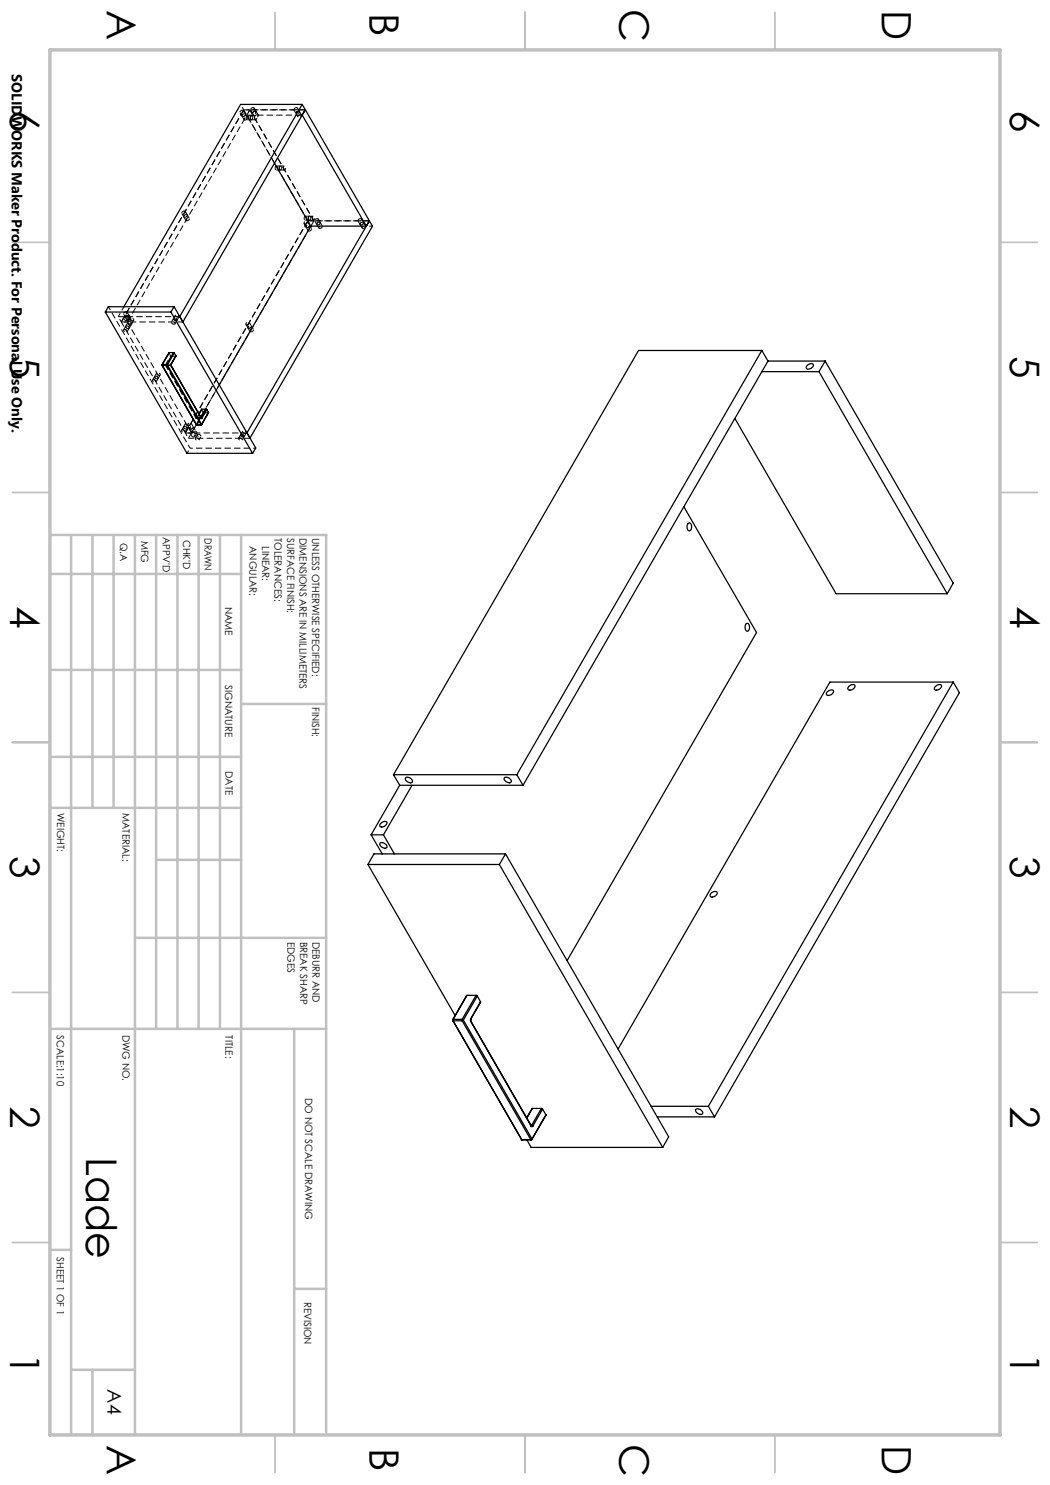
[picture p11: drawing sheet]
<svg xmlns="http://www.w3.org/2000/svg" width="210mm" height="297mm" viewBox="0 0 210 297" stroke-linecap="round" stroke-linejoin="round" font-family="sans-serif">
<g fill="none" stroke="#000" stroke-width=".2" stroke-dasharray="1.3 .6" stroke-dashoffset=".6" stroke-linecap="butt">
<path d="M48.5 22a.35 .35 0 0 1 0 .6 .35 .35 0 0 1-.5-.1 .47 .47 0 0 1 .5-.5M48.6 23.3a.31 .31 0 0 0 .4-.1 .31 .31 0 0 0-.1-.5 .31 .31 0 0 0-.5 .2 .31 .31 0 0 0 .2 .4M48.7 22l-.6-1.1M48.9 22.7a.35 .35 0 0 1 0 .6 .35 .35 0 0 1-.5-.1 .47 .47 0 0 1 .5-.5M49 24a.31 .31 0 0 0 .4-.1 .31 .31 0 0 0-.1-.4 .31 .31 0 0 0-.5 .1 .31 .31 0 0 0 .2 .4M49.3 23.3a.31 .31 0 0 0-.1 .4 .31 .31 0 0 0 .4 .1 .31 .31 0 0 0 .1-.4 .31 .31 0 0 0-.4-.1M50 22h-1.3M50 22l-.6 1M50.1 23.3a.31 .31 0 0 0-.1 .4 .31 .31 0 0 0 .5 .1 .31 .31 0 0 0 .1-.4 .31 .31 0 0 0-.5-.1M50.1 23.8a.31 .31 0 0 1-.1-.4 .31 .31 0 0 1 .5-.1 .31 .31 0 0 1 .1 .5 .31 .31 0 0 1-.5 0M50.6 21.5a.35 .35 0 0 1 .1 .5 .35 .35 0 0 1-.6 0 .47 .47 0 0 1 .5-.5M50.9 23.8a.31 .31 0 0 1-.1-.4 .31 .31 0 0 1 .5-.1 .31 .31 0 0 1 .1 .5 .31 .31 0 0 1-.5 0"/>
<path d="M51.1 22.2a.35 .35 0 0 1 0 .5 .35 .35 0 0 1-.6 0 .47 .47 0 0 1 .6-.5M51.5 22.9a.35 .35 0 0 1 0 .5 .35 .35 0 0 1-.5 0 .47 .47 0 0 1 .5-.5M55.1 33.3a.31 .31 0 0 0-.1 .5 .31 .31 0 0 0 .4 0 .31 .31 0 0 0 .1-.4 .31 .31 0 0 0-.4-.1M55.9 33.3a.31 .31 0 0 0-.1 .5 .31 .31 0 0 0 .5 0 .31 .31 0 0 0 0-.4 .31 .31 0 0 0-.4-.1M55.9 33.9a.31 .31 0 0 1-.1-.5 .31 .31 0 0 1 .5 0 .31 .31 0 0 1 0 .4 .31 .31 0 0 1-.4 .1M56.7 33.9a.31 .31 0 0 1-.1-.5 .31 .31 0 0 1 .5 0 .31 .31 0 0 1 .1 .4 .31 .31 0 0 1-.5 .1M59.3 21.5a.35 .35 0 0 1 0 .5 .35 .35 0 0 1-.5 0 .47 .47 0 0 1 .5-.5M59.7 22.2a.35 .35 0 0 1 0 .5 .35 .35 0 0 1-.5 0 .47 .47 0 0 1 .5-.5M60.1 22.9a.35 .35 0 0 1 0 .5 .35 .35 0 0 1-.5 0 .47 .47 0 0 1 .5-.5M36.9 42.2a.35 .35 0 0 1 0 .5 .35 .35 0 0 1-.5 0 .47 .47 0 0 1 .5-.5M37 43.5a.31 .31 0 0 0 .4-.2 .31 .31 0 0 0-.2-.4 .31 .31 0 0 0-.4 .1 .31 .31 0 0 0 .2 .5M37.3 42.9a.35 .35 0 0 1 0 .5 .35 .35 0 0 1-.5 0 .47 .47 0 0 1 .5-.5"/>
<path d="M37.4 44.2a.31 .31 0 0 0 .4-.2 .31 .31 0 0 0-.2-.4 .31 .31 0 0 0-.4 .2 .31 .31 0 0 0 .2 .4M60.9 43.4a.31 .31 0 0 0-.1 .4 .31 .31 0 0 0 .4 .1 .31 .31 0 0 0 .1-.5 .31 .31 0 0 0-.4 0M61 44.8a.31 .31 0 0 0 .4-.1 .31 .31 0 0 0-.1-.5 .31 .31 0 0 0-.4 .2 .31 .31 0 0 0 .1 .4M61.4 45.5a.31 .31 0 0 0 .4-.1 .31 .31 0 0 0-.1-.4 .31 .31 0 0 0-.4 .1 .31 .31 0 0 0 .1 .4M61.6 44.2l.6 1M61.7 43.4a.31 .31 0 0 0-.1 .4 .31 .31 0 0 0 .5 .1 .31 .31 0 0 0 0-.5 .31 .31 0 0 0-.4 0M61.7 43.9a.31 .31 0 0 1-.1-.4 .31 .31 0 0 1 .5-.1 .31 .31 0 0 1 0 .4 .31 .31 0 0 1-.4 .1M61.8 46.2a.31 .31 0 0 0 .5-.1 .31 .31 0 0 0-.2-.4 .31 .31 0 0 0-.4 .1 .31 .31 0 0 0 .1 .4M62.2 45.2l.6-1M62.5 43.9a.31 .31 0 0 1-.1-.4 .31 .31 0 0 1 .5-.1 .31 .31 0 0 1 .1 .4 .31 .31 0 0 1-.5 .1M62.8 44.2h-1.2M62.8 44.2l-.6 1"/>
<path d="M63.5 43.7a.35 .35 0 0 1 0 .5 .35 .35 0 0 1-.5 0 .47 .47 0 0 1 .5-.5M63.5 45a.31 .31 0 0 0 .5-.1 .31 .31 0 0 0-.2-.5 .31 .31 0 0 0-.4 .2 .31 .31 0 0 0 .1 .4M63.9 44.4a.35 .35 0 0 1 0 .5 .35 .35 0 0 1-.5 0 .47 .47 0 0 1 .5-.5M64 45.7a.31 .31 0 0 0 .4-.1 .31 .31 0 0 0-.2-.5 .31 .31 0 0 0-.4 .2 .31 .31 0 0 0 .2 .4M72.1 43.7a.35 .35 0 0 1 0 .5 .35 .35 0 0 1-.5 0 .47 .47 0 0 1 .5-.5M72.2 45a.31 .31 0 0 0 .4-.1 .31 .31 0 0 0-.1-.5 .31 .31 0 0 0-.4 .2 .31 .31 0 0 0 .1 .4M72.5 44.4a.35 .35 0 0 1 0 .5 .35 .35 0 0 1-.5 0 .47 .47 0 0 1 .5-.5M72.6 45.7a.31 .31 0 0 0 .5-.1 .31 .31 0 0 0-.2-.5 .31 .31 0 0 0-.4 .2 .31 .31 0 0 0 .1 .4M74.5 45.2h-1.2M24.3 64.4l-.7-1.1M24.9 65.9a.31 .31 0 0 1 .5 .1 .31 .31 0 0 1-.2 .4 .31 .31 0 0 1-.4-.1 .31 .31 0 0 1 .1-.4M25.2 62.3a.35 .35 0 0 1 .1 .6 .35 .35 0 0 1-.6-.1 .47 .47 0 0 1 .5-.5"/>
<path d="M25.3 63.6a.31 .31 0 0 0 .5-.1 .31 .31 0 0 0-.2-.4 .31 .31 0 0 0-.4 .1 .31 .31 0 0 0 .1 .4M25.3 65.2a.31 .31 0 0 1 .5 .1 .31 .31 0 0 1-.2 .4 .31 .31 0 0 1-.4-.1 .31 .31 0 0 1 .1-.4M25.3 64.1a.35 .35 0 0 0 .1-.5 .35 .35 0 0 0-.6 .1 .47 .47 0 0 0 .5 .4M25.5 64.4h-1.2M25.6 65.7a.35 .35 0 0 0 .1-.5 .35 .35 0 0 0-.6 0 .47 .47 0 0 0 .5 .5M25.6 63.1a.35 .35 0 0 1 .1 .5 .35 .35 0 0 1-.6-.1 .47 .47 0 0 1 .5-.4M25.7 64.3a.31 .31 0 0 0 .5-.1 .31 .31 0 0 0-.2-.4 .31 .31 0 0 0-.4 .1 .31 .31 0 0 0 .1 .4M25.7 63.4a.35 .35 0 0 0 .1-.5 .35 .35 0 0 0-.6 0 .47 .47 0 0 0 .5 .5M26.1 65a.35 .35 0 0 0 0-.5 .35 .35 0 0 0-.6 0 .47 .47 0 0 0 .6 .5M26.2 64.9a.35 .35 0 0 0 0-.6 .35 .35 0 0 0-.6 .1 .47 .47 0 0 0 .6 .5M26.6 64.1a.35 .35 0 0 0 0-.5 .35 .35 0 0 0-.5 .1 .47 .47 0 0 0 .5 .4M30.7 75.9a.31 .31 0 0 1 .5 .2 .31 .31 0 0 1-.2 .4 .31 .31 0 0 1-.4-.2 .31 .31 0 0 1 .1-.4"/>
<path d="M31.1 75.2a.31 .31 0 0 1 .5 .1 .31 .31 0 0 1-.2 .5 .31 .31 0 0 1-.4-.2 .31 .31 0 0 1 .1-.4M31.4 75.8a.35 .35 0 0 0 .1-.5 .35 .35 0 0 0-.6 0 .47 .47 0 0 0 .5 .5M31.8 75.1a.35 .35 0 0 0 .1-.6 .35 .35 0 0 0-.6 .1 .47 .47 0 0 0 .5 .5M34.8 64.9a.35 .35 0 0 0 0-.6 .35 .35 0 0 0-.5 .1 .47 .47 0 0 0 .5 .5M35.2 64.1a.35 .35 0 0 0 0-.5 .35 .35 0 0 0-.5 .1 .47 .47 0 0 0 .5 .4M35.6 63.4a.35 .35 0 0 0 0-.5 .35 .35 0 0 0-.5 0 .47 .47 0 0 0 .5 .5M49.4 65a.31 .31 0 0 0 .4-.2 .31 .31 0 0 0-.2-.4 .31 .31 0 0 0-.4 .1 .31 .31 0 0 0 .2 .5M49.8 65.7a.31 .31 0 0 0 .4-.2 .31 .31 0 0 0-.2-.4 .31 .31 0 0 0-.4 .1 .31 .31 0 0 0 .2 .5M50.2 66.4a.31 .31 0 0 0 .4-.2 .31 .31 0 0 0-.1-.4 .31 .31 0 0 0-.5 .2 .31 .31 0 0 0 .2 .4M36.5 86a.31 .31 0 0 1 .4 .1 .31 .31 0 0 1-.1 .4 .31 .31 0 0 1-.4-.1 .31 .31 0 0 1 .1-.4M36.9 85.3a.31 .31 0 0 1 .5 .1 .31 .31 0 0 1-.2 .4 .31 .31 0 0 1-.4-.1 .31 .31 0 0 1 .1-.4M37.1 86.6l.6 1.1"/>
<path d="M37.2 85.8a.35 .35 0 0 0 .1-.5 .35 .35 0 0 0-.6 0 .47 .47 0 0 0 .5 .5M37.4 90.7l.6-1.1M37.6 85.1a.35 .35 0 0 0 .1-.5 .35 .35 0 0 0-.6 0 .47 .47 0 0 0 .5 .5M37.7 85.1a.31 .31 0 0 0 .5-.1 .31 .31 0 0 0-.2-.5 .31 .31 0 0 0-.4 .2 .31 .31 0 0 0 .1 .4M38.1 85.8a.31 .31 0 0 0 .5-.1 .31 .31 0 0 0-.2-.4 .31 .31 0 0 0-.4 .1 .31 .31 0 0 0 .1 .4M38.3 86.6h-1.2M38.5 86.5a.31 .31 0 0 0 .5-.1 .31 .31 0 0 0-.2-.4 .31 .31 0 0 0-.4 .1 .31 .31 0 0 0 .1 .4M38.8 87.4a.35 .35 0 0 0 0-.5 .35 .35 0 0 0-.5 0 .47 .47 0 0 0 .5 .5M39.2 86.7a.35 .35 0 0 0 0-.5 .35 .35 0 0 0-.5 0 .47 .47 0 0 0 .5 .5M39.3 87.6a.31 .31 0 0 1 .4 .1 .31 .31 0 0 1-.2 .4 .31 .31 0 0 1-.4-.1 .31 .31 0 0 1 .2-.4M39.7 86.8a.31 .31 0 0 1 .4 .2 .31 .31 0 0 1-.2 .4 .31 .31 0 0 1-.4-.1 .31 .31 0 0 1 .2-.5M47.9 87.6a.31 .31 0 0 1 .5 .1 .31 .31 0 0 1-.2 .4 .31 .31 0 0 1-.4-.1 .31 .31 0 0 1 .1-.4"/>
<path d="M48.3 86.8a.31 .31 0 0 1 .5 .2 .31 .31 0 0 1-.2 .4 .31 .31 0 0 1-.4-.1 .31 .31 0 0 1 .1-.5M48.6 87.4a.35 .35 0 0 0 .1-.5 .35 .35 0 0 0-.6 0 .47 .47 0 0 0 .5 .5M49.1 86.7a.35 .35 0 0 0 0-.5 .35 .35 0 0 0-.5 0 .47 .47 0 0 0 .5 .5"/>
</g>
<g fill="none" stroke="#000" stroke-width=".2" stroke-dasharray="1.3 .6" stroke-dashoffset=".2" stroke-linecap="butt">
<path d="M48.7 22h12.4M61.6 44.2l-12.9-22.2M62.8 44.2l-12.8-22.2M73.9 44.2h-12.3M24.3 64.4l12.8 22.2M25.5 64.4l12.8 22.2M32.4 73l1.4-2.4M36 63.3h-12.4M36.6 64.4h-12.3M37.1 86.6h12.3M37.7 87.7h12.3M39.4 85l1.4-2.4"/>
<path d="M40.7 82.5l-1.4 2.4M41.7 82.6l-1.4 2.4"/>
</g>
<g fill="none" stroke="#000" stroke-width=".2" stroke-dasharray="1.3 .6" stroke-linecap="butt">
<path d="M48.7 22l-24.4 42.4M50 22l-24.5 42.4M61.6 44.2l-24.5 42.4M62.2 45.2l-24.5 42.5M24.3 64.4l24.4-42.4M32.4 73v.1M33.2 73.2v-.3M33.2 72.9l.1 .1M33.2 73.2l.1-.1M33.3 73v.1M34.2 73v.1M34.2 73v-.1"/>
<path d="M34.3 71.3l-.2-.1M35.2 71.2v.1M37.1 86.6l24.5-42.4M39.3 84.9l.1 .1M39.3 84.9v.1M39.3 83.6h.1M39.3 83.6h-.1M39.4 83.6h-.2M40.2 83.6h.1M40.8 82.6l-.1-.1M41.7 82.5v.1"/>
</g>
<path d="M49.4 23h11.1M50 22h11.1M54.9 32.6l-5.5-9.6M73.9 44.2h-11.1M38.3 86.6l5.6-9.6" fill="none" stroke="#000" stroke-width=".2" stroke-dasharray="1.3 .6" stroke-dashoffset="-.2" stroke-linecap="butt"/>
<path d="M21.7 61.4l16.3 28.2M39.8 82.8l-.4 .8" fill="none" stroke="#000" stroke-width=".2" stroke-dasharray="1.3 .6" stroke-dashoffset=".5" stroke-linecap="butt"/>
<path d="M38 89.6h13.2" fill="none" stroke="#000" stroke-width=".2" stroke-dasharray="1.3 .6" stroke-dashoffset=".7" stroke-linecap="butt"/>
<g fill="none" stroke="#000" stroke-width=".2" stroke-dasharray="1.3 .6" stroke-dashoffset=".4" stroke-linecap="butt">
<path d="M48 22.5l.4 .7M48.4 23.2l.4 .7M49.1 22.8l-.4-.7M49.5 24h.8M49.5 23.5l-.4-.7M50.1 22l.4 .7M50.3 23.2h-.8M50.3 24h.8M50.5 22.7l.5 .7M51.1 23.2h-.8M51.2 22.3l-.4-.7M51.6 23l-.4-.7"/>
<path d="M55.3 34h.8M56.1 33.2h-.8M56.1 34h.8M56.9 33.2h-.8M58.8 22l.4 .7M59.2 22.7l.4 .7M59.9 22.3l-.4-.7M60.3 23l-.4-.7M36.4 42.7l.4 .7M36.8 43.4l.4 .7M37.5 43l-.4-.7M37.9 43.7l-.4-.7"/>
<path d="M60.8 44.7l.4 .7M61.1 44h.8M61.2 45.4l.4 .7M61.9 43.2h-.8M61.9 44h.8M61.9 45l-.4-.7M62.3 45.7l-.4-.7M62.7 43.2h-.8M63 44.2l.4 .7M63.4 44.9l.4 .7M64.1 44.5l-.5-.7M64.5 45.2l-.4-.7"/>
<path d="M71.6 44.2l.4 .7M72 44.9l.4 .7M72.7 44.5l-.4-.7M73.1 45.2l-.4-.7M23.6 63.3l1.2-1.9M24.7 62.8l.4 .7M25.1 63.5l.4 .7M25.1 65.3l-.4 .7M25.2 63l-.4 .7M25.4 66.4l.4-.7M25.5 64.1l.4-.7M25.5 64.5l-.4 .8"/>
<path d="M25.8 65.7l.4-.8M25.8 63.1l-.4-.7M26.1 63.7l-.5 .7M26.2 63.8l-.4-.7M26.3 64.8l.4-.7M30.9 75.3l-.4 .7M31.2 76.4l.4-.7M31.3 74.6l-.4 .7M31.6 75.7l.4-.7M33.3 73.1h.9M34.2 73h-.9M34.7 63.7l-.4 .7"/>
<path d="M35 64.8l.4-.7M35.1 63l-.4 .7M35.2 71.3h-.9M35.4 64.1l.4-.7M49.2 64.9l.4 .7M49.6 65.6l.4 .7M50.3 65.2l-.4-.7M50.7 65.9l-.4-.7M36.7 85.3l-.4 .7M37 86.4l.4-.7M37.1 84.6l-.4 .7M37.4 85.7l.4-.7"/>
<path d="M37.5 85l.5 .7M38 85.7l.4 .7M38.6 85.3l-.4-.7M38.7 86.2l-.4 .7M39 87.3l.4-.7M39.1 86l-.5-.7M39.3 84.9l-6.9-11.9M39.4 83.6h.9M39.5 86.9l-.4 .7M39.8 88l.4-.7M39.8 82.8l-.4 .8M40.2 83.6h-.9"/>
<path d="M40.3 85h-.9M41.7 82.6h-.9M48.1 86.9l-.4 .7M48.4 88l.4-.7M48.5 86.2l-.4 .7M48.8 87.3l.4-.7"/>
</g>
<path d="M33.3 73l1-1.7M34.1 71.2l-.9 1.7M35.2 71.3l-1 1.7M39.4 83.6l.9-1.7" fill="none" stroke="#000" stroke-width=".2" stroke-dasharray="1.3 .6" stroke-dashoffset="1" stroke-linecap="butt"/>
<path d="M33.2 73.2l6 10.4M34.1 71.2l-.3-.6M34.2 73.1l6 10.5M39.3 83.6l-6-10.5M40.7 82.5l-.4-.6" fill="none" stroke="#000" stroke-width=".2" stroke-dasharray="1.3 .6" stroke-dashoffset=".3" stroke-linecap="butt"/>
<g fill="none" stroke="#000" stroke-width=".25">
<path d="M54.9 32.6l7.3 12.6M60.4 20.9l.7 1M60.4 20.9l-24.5 42.4 .7 1.1 24.5-42.5M60.4 20.9h-12.3l-23.3 40.4M61.1 21.9l-.7 1.1 12.9 22.2M61.1 21.9l12.8 22.3M62.2 45.2l-18.3 31.8M62.2 45.2h11.1M73.9 44.2l.6 1-24.5 42.4-.6-1zM73.9 44.2l-.6 1M21.1 62.4l16.3 28.3h13.1M21.1 62.4h13.1"/>
<path d="M32.4 73v.1M32.4 73.1h.1M32.4 73.1l6.9 11.8M32.5 72.9v.2M32.5 72.9l-.1 .1M32.5 73.1h.8M32.5 72.9h.8M32.5 73.1l6.8 11.8M33.3 72.9v.2M33.3 72.9l.2 .1M33.3 73.1l6.9 11.8M33.5 73l-.2 .1"/>
<path d="M33.5 73l6.8 11.9M33.8 70.5l-1.4 2.5M33.8 70.5l-1.3 2.4M33.8 70.5h.9M34.2 72.8v.3M34.2 72.8v.1M34.2 62.4l16.3 28.3M34.2 73.1l6.1 10.5M34.2 72.9v.2M34.2 73.1h.1M34.7 70.5l.2 .1M34.7 70.5l-1.4 2.4"/>
<path d="M34.8 61.3l16.4 28.3-.7 1.1M34.8 61.3l-.6 1.1M34.8 61.3h-13.1l-.6 1.1M34.9 70.6l-1.4 2.4M34.9 70.6l.3 .6M35.2 71.2l-1 1.7M35.2 71.2l-1 1.6M152.4 70.1l1.2 2.1M152.4 70.1l-49 84.8M152.4 70.1h-24.7l-49 84.8M152.4 74.3h11.4M153.6 72.2l-49 84.9"/>
<path d="M153.6 72.2h11.4M161.5 73.1a.69 .69 0 0 1 .6-.4 .69 .69 0 0 1 .6 .4 .91 .91 0 0 1-1.5 .5zM163.8 74.3l25.6 44.4M165 72.2l-1.2 2.1M165 72.2l25.6 44.4-1.2 2.1M39.3 84.9v.1M39.3 84.9h.1M39.3 84.9h.9M39.3 85h1M40.2 84.9l.1 .1M40.2 83.5h.1M40.3 83.6h.1"/>
<path d="M40.3 83.5l.1 .1M40.3 83.5v.1M40.3 84.9v.1M40.3 84.9h-.1M40.3 84.9h.1M40.4 81.8l-.6 1M40.4 81.8h.9M41.3 81.8l.1 .1M41.3 81.8l-1 1.7M41.4 81.9l-1 1.7M41.4 81.9l.3 .6M41.7 82.5h.1"/>
<path d="M41.7 82.5l-1.4 2.4M147 83.7l20.2 35h22.2M136.8 101.4l14.5 25.1-37.9 65.6M137.7 104.7a.6 .6 0 0 1 .6 .2 .6 .6 0 0 1 0 .7 .44 .44 0 0 1-.4 .6 .44 .44 0 0 1-.5-.5v-.7zM149.3 124.7h.1a.82 .82 0 0 1 .3 1.4l-.1 .1a.8 .8 0 0 1-.6-.5 .8 .8 0 0 1 .1-.8zM165.4 138.4a.78 .78 0 0 1 1.3-.1 .94 .94 0 0 1-1.4 .6zM169.7 137.3a.79 .79 0 0 1 1.3-.1 .94 .94 0 0 1-1.4 .6zM187.2 137.2a.6 .6 0 0 1 .6-.3 .6 .6 0 0 1 .5 .4 .99 .99 0 0 1-1.4 .5v-.3zM190.6 136.4l-48.9 84.9M190.6 136.4l1.3 2.1-49 84.9M190.6 136.4h-24.6l-42.4 73.4M78.7 154.9h24.7"/>
<path d="M78.7 154.9l1.2 2.2M79.9 157.1l-5.7 9.9M79.9 157.1h24.7M81.1 155.6a.94 .94 0 0 1 1.4 .8 .87 .87 0 0 1-1 0 .87 .87 0 0 1-.4-.8zM82.4 157.1l-5.7 9.9M100.9 155.6a.97 .97 0 0 1 1.4 .8 .9 .9 0 0 1-1 0 .9 .9 0 0 1-.4-.8zM103.4 154.9l1.2 2.2M73.6 172.9l17.4 30.2M73.6 172.9h26.3M74.2 167h2.5M74.2 167l2.2 3.8M76 168.7a.9 .9 0 0 1 1.3 .8 .96 .96 0 0 1-1.3-.8z"/>
<path d="M76.1 164.7a.75 .75 0 0 1 1.3-.1 .94 .94 0 0 1-1.4 .6zM76.7 167l2.2 3.8M99.9 172.9l32.6 56.6M101.1 170.8l32.6 56.6-1.2 2.1M101.1 170.8l-1.2 2.1M101.1 170.8h-26.3l-1.2 2.1M142.3 178.5l.4-.2a.43 .43 0 0 1 .7 .1 .43 .43 0 0 1-.2 .6 .67 .67 0 0 1-.6 .5 .67 .67 0 0 1-.6-.5zM93.4 199.1l-2.8 4.8M93.4 199.1h1.8M95.2 199.1l.3 .1M95.2 199.1l-2.8 4.8M95.5 199.2l-2.8 4.8"/>
<path d="M95.5 199.2l.6 1.1M90.6 203.9v.2M90.6 204.1v.1M90.6 204.1l13.7 23.8M90.6 203.9v.3M90.6 203.9h.1M90.6 204.2h1.8M90.6 203.9h1.8M90.6 204.2l13.8 23.7M92.4 203.9v.3M92.4 203.9l.3 .1M92.4 204.2l13.8 23.7"/>
<path d="M92.7 204l-.3 .2M92.7 204l13.7 23.8M94.2 203.8v.4M94.2 203.7v.6M94.2 203.7v.1M94.2 204.2v.1M94.2 204.2l12.1 20.9M94.2 204.3l12 20.9M96.1 200.3l-1.9 3.5M96.1 200.3l-1.9 3.4M104.3 227.9h.1M104.4 227.9l1.8 .1"/>
<path d="M105.4 228l.8 1.5h26.3M106.2 227.9v.1M106.2 225.2l.2 .2 .2-.2M106.2 225.1h.1M106.3 225.1h.1M106.3 225.1l-.1 .1M106.3 225.1l.3 .1M106.4 227.9l-.2 .1M106.4 227.8l-.2 .1M106.4 227.8v.1M106.5 221.7l-1.2 1.9M106.5 221.7h1.8"/>
<path d="M106.5 221.7l-1.1 1.9M108.3 221.7l.2 .1M108.3 221.7l-2 3.4M108.5 221.8l-1.9 3.4M108.5 221.8l.7 1.2M109.2 223l-2.8 4.9M109.2 223l-2.8 4.8M130.2 221.3h11.5M131.5 223.4h11.4M139.1 221.9a.89 .89 0 0 1 1 0 .89 .89 0 0 1 .4 .9 .96 .96 0 0 1-1.4-.9zM141.7 221.3l1.2 2.1"/>
</g>
<g fill="none" stroke="#c0c0c0" stroke-width=".35">
<path d="M55 2.5v7.5M105 2.5v7.5M155 2.5v7.5M2.5 48.5h7.5M200 48.5h7.5M2.5 98.5h7.5M200 98.5h7.5M2.5 148.5h7.5M200 148.5h7.5M2.5 198.5h7.5M200 198.5h7.5M2.5 248.5h7.5"/>
<path d="M200 248.5h7.5M55 287v7.5M105 287v7.5M155 287v7.5"/>
</g>
<g fill="none" stroke="#c0c0c0" stroke-width=".5">
<path d="M10 107h55.2v180M10 114.8h38.2M14.2 107v180M18.5 107v54.6M22.7 107v54.6M27 107v180M31.2 107v98.8M35.5 107v98.8M39.7 107v98.8M44 107v98.8M48.2 107v180M10 134h38.2"/>
<path d="M10 151.4h38.2M48.2 140.8h17M10 161.6h38.2M31.2 172h17M27 187.6h38.2M10 205.8h55.2M58.8 205.8v81.2M10 250h4.2M58.8 257.8h6.4M14.2 274h12.8M18.5 274v13"/>
</g>
<path d="M10 10h190v277h-190z" fill="none" stroke="#c0c0c0" stroke-width=".7"/>
<text font-size="8.5" x="17.3" y="231.4" transform="rotate(90 17.3 231.4)">Lade</text>
<g font-size="8.1">
<text x="21.4" y="2" transform="rotate(90 21.4 2)">A</text>
<text x="73.9" y="2.7" transform="rotate(90 73.9 2.7)">B</text>
<text x="123.9" y="1.7" transform="rotate(90 123.9 1.7)">C</text>
<text x="176.4" y="2" transform="rotate(90 176.4 2)">D</text>
<text x="2" y="22" transform="rotate(90 2 22)">6</text>
<text x="202" y="22" transform="rotate(90 202 22)">6</text>
<text x="2" y="71.2" transform="rotate(90 2 71.2)">5</text>
<text x="202" y="71.2" transform="rotate(90 202 71.2)">5</text>
<text x="2" y="121.2" transform="rotate(90 2 121.2)">4</text>
<text x="202" y="121.2" transform="rotate(90 202 121.2)">4</text>
<text x="2" y="171.3" transform="rotate(90 2 171.3)">3</text>
<text x="202" y="171.3" transform="rotate(90 202 171.3)">3</text>
<text x="2" y="221.3" transform="rotate(90 2 221.3)">2</text>
<text x="202" y="221.3" transform="rotate(90 202 221.3)">2</text>
<text x="2" y="270.5" transform="rotate(90 2 270.5)">1</text>
<text x="202" y="270.5" transform="rotate(90 202 270.5)">1</text>
<text x="21.4" y="289" transform="rotate(90 21.4 289)">A</text>
<text x="73.9" y="289.7" transform="rotate(90 73.9 289.7)">B</text>
<text x="123.9" y="288.7" transform="rotate(90 123.9 288.7)">C</text>
<text x="176.4" y="289" transform="rotate(90 176.4 289)">D</text>
</g>
<text font-size="3.9" x="21.5" y="277.9" transform="rotate(90 21.5 277.9)">A4</text>
<text font-size="2.9" x="2.4" y="14.9" transform="rotate(90 2.4 14.9)">SOLIDWORKS Maker Product. For Personal Use Only.</text>
<g font-size="2">
<text x="32.6" y="107.4" transform="rotate(90 32.6 107.4)">APPV'D</text>
<text x="36.7" y="107.9" transform="rotate(90 36.7 107.9)">CHK'D</text>
<text x="40.9" y="107.6" transform="rotate(90 40.9 107.6)">DRAWN</text>
<text x="54.9" y="107.6" transform="rotate(90 54.9 107.6)">TOLERANCES:</text>
<text x="57.4" y="107.6" transform="rotate(90 57.4 107.6)">SURFACE FINISH:</text>
<text x="59.9" y="107.6" transform="rotate(90 59.9 107.6)">DIMENSIONS ARE IN MILLIMETERS</text>
<text x="62.4" y="107.6" transform="rotate(90 62.4 107.6)">UNLESS OTHERWISE SPECIFIED:</text>
<text x="24" y="108.5" transform="rotate(90 24 108.5)">Q.A</text>
<text x="28.2" y="108.1" transform="rotate(90 28.2 108.1)">MFG</text>
<text x="49.9" y="109.2" transform="rotate(90 49.9 109.2)">ANGULAR:</text>
<text x="52.4" y="109.2" transform="rotate(90 52.4 109.2)">LINEAR:</text>
<text x="45" y="121.3" transform="rotate(90 45 121.3)">NAME</text>
<text x="45.1" y="137" transform="rotate(90 45.1 137)">SIGNATURE</text>
<text x="62.4" y="141.4" transform="rotate(90 62.4 141.4)">FINISH:</text>
<text x="45.1" y="154.2" transform="rotate(90 45.1 154.2)">DATE</text>
<text x="11.5" y="162.6" transform="rotate(90 11.5 162.6)">WEIGHT:</text>
<text x="24.5" y="162.6" transform="rotate(90 24.5 162.6)">MATERIAL:</text>
<text x="57.5" y="188.3" transform="rotate(90 57.5 188.3)">EDGES</text>
<text x="60" y="188.3" transform="rotate(90 60 188.3)">BREAK SHARP</text>
<text x="62.5" y="188.3" transform="rotate(90 62.5 188.3)">DEBURR AND</text>
<text x="11.4" y="207.1" transform="rotate(90 11.4 207.1)">SCALE:1:10</text>
<text x="24.5" y="207" transform="rotate(90 24.5 207)">DWG NO.</text>
<text x="45.1" y="207.1" transform="rotate(90 45.1 207.1)">TITLE:</text>
<text x="61" y="219.6" transform="rotate(90 61 219.6)">DO NOT SCALE DRAWING</text>
<text x="11.4" y="251.5" transform="rotate(90 11.4 251.5)">SHEET 1 OF 1</text>
<text x="60.8" y="260.3" transform="rotate(90 60.8 260.3)">REVISION</text>
</g>
</svg>
